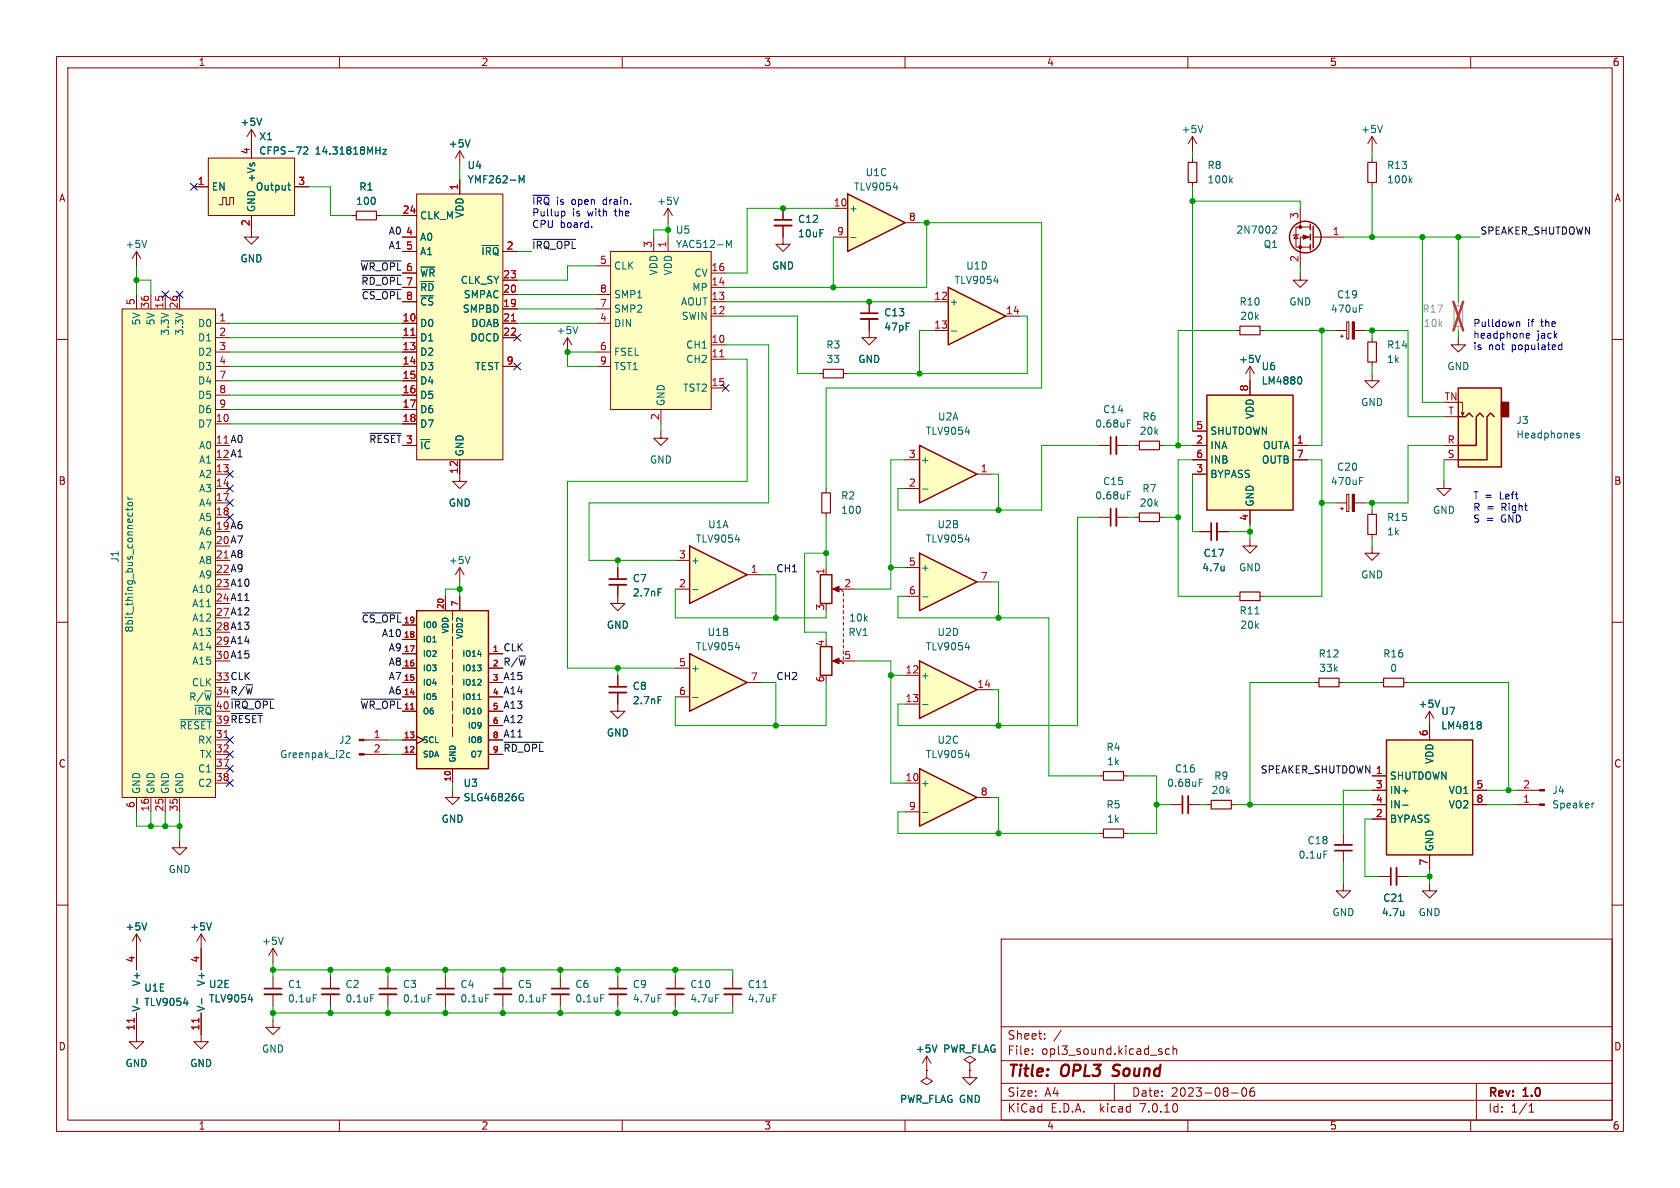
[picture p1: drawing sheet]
<svg xmlns="http://www.w3.org/2000/svg" width="297mm" height="210mm" viewBox="0 0 297 210" stroke-linecap="round" stroke-linejoin="round" font-family="sans-serif">
<g fill="none" stroke="#840000" stroke-width=".18">
<path d="M10 10h277v190h-277zM12 12h273v186h-273zM60 10v2M110 10v2M160 10v2M210 10v2M260 10v2M10 60h2M285 60h2M242.6 96.5v1.3h1.2l-1.2 1.3-1.3-1.3h1.3M10 110h2M285 110h2"/>
<path d="M10 160h2M285 160h2M177 166h108v32h-108zM60 198v2M110 198v2M160 198v2M177 194.5h108M177 191.5h108M177 187.5h108M177 181.5h108M182.5 186.3v.1M182.5 185.5v.1"/>
<path d="M184.7 183.6v.1M184.7 182.8v.1M187.6 182.1l-1.3 2M197 191.5v3M205.2 185.9l.3 .2-.3 .3M205.2 185.4l.2 .1M206.7 185.5l-.4-.1-.3 .3v.4l.2 .2h.5M207.4 185.5l.2-.1 .4 .1v.9M207.4 184.9v1.5M210 198v2M217.7 193.2h1.2M219.7 192.4l.2-.1a.81 .81 0 0 1 .6 .6 .81 .81 0 0 1-.3 .8l-.2 .1a.81 .81 0 0 1-.3-1.4z"/>
<path d="M221.7 192.3a.59 .59 0 0 0-.7 .6v.6l.1 .2 .4 .1 .2-.1 .1-.5-.1-.3h-.5l-.2 .3M260 198v2M261 191.5v6.5M270.3 196.6h.9M270.3 195.5l.4-.4v1.5"/>
</g>
<path d="M196.6 190.1l.3 .1M197 188.4l-.2 .4 .1 .2" fill="none" stroke="#840000" stroke-width=".4"/>
<path d="M162.6 97.8l10.1 5.1-10.1 5.1z" fill="#ffffc2"/>
<path d="M162.6 97.8l10.1 5.1-10.1 5.1z" fill="none" stroke="#840000" stroke-width=".25"/>
<path d="M160 100.3h2.6M160 105.4h2.6M172.7 102.9h2.6" fill="none" stroke="#840000" stroke-width=".18"/>
<path d="M170.6 95.4h.8M163.1 105.5h1" fill="none" stroke="#006464" stroke-width=".18"/>
<path d="M162.6 116.8l10.1 5.1-10.1 5.1z" fill="#ffffc2"/>
<path d="M162.6 116.8l10.1 5.1-10.1 5.1z" fill="none" stroke="#840000" stroke-width=".25"/>
<path d="M24.1 44.5l.8 1.2M24.1 44.5v2.5M24.1 44.5l-.7 1.2M160 119.4h2.6M160 124.5h2.6M172.7 121.9h2.6" fill="none" stroke="#840000" stroke-width=".18"/>
<path d="M25.9 42.5l-.4 1.3M170.6 114.5h.8M163.1 124.6h1" fill="none" stroke="#006464" stroke-width=".18"/>
<path d="M121.9 96.5l10.2 5.1-10.2 5.1z" fill="#ffffc2"/>
<g fill="none" stroke="#840000" stroke-width=".25">
<path d="M231.6 39.6v1M231.6 41.4v1M231.6 43.2v1M232.2 40v3.8M257.8 68.6h7.6v14h-7.6zM257.8 73.7h1.3l.6-.7 .6 .7M262.3 73.7l-.7-.7-.6 .7v5h-3.2M264.2 73.7l-.7-.7-.6 .7v7.6h-5.1M121.9 96.5l10.2 5.1-10.2 5.1z"/>
<circle cx="230.8" cy="41.9" r="2.79"/>
</g>
<g fill="none" stroke="#840000" stroke-width=".18">
<path d="M34.3 33h2.5M36.8 27.9h15.3v10.2h-15.3zM38.7 36.2h.7v-1.3h.6v1.3h.6v-1.3h.7v1.3M44.4 22.9v5M44.4 38.1v2.5M44.4 22.9l-.7 1.2M44.4 22.9l.8 1.2M52.1 33h2.5M62.2 38.1h.8M66.5 38.1h.8M118.1 36.8v2.6M118.1 36.8l-.8 1.3"/>
<path d="M118.1 36.8l.8 1.3M229.9 36.8v3.3M242.6 24.1v2.6M242.6 27.9v.8M242.6 32.3v.7M242.6 24.1l-.8 1.3M242.6 24.1l.7 1.3M105.4 57.2h2.5M105.4 47h2.5M105.4 54.6h2.5M105.4 52.1h2.5M107.9 44.5h17.8v27.9h-17.8z"/>
<path d="M115.6 41.9v2.6M118.1 41.9v2.6M125.7 55.9h2.6M125.7 53.3h2.6M125.7 50.8h2.6M125.7 48.3h2.6M229.1 41.5l.4 .7h-.8zM229.6 41.4l-.1 .1h-.8l-.1 .2M231.6 41.9h-1.7v5.1M231.6 40.1h-2.5v3.6h2.5M232.2 41.9h5.3M242.6 59.7v.8"/>
<path d="M257.8 59.7v1.3h1.3l-1.3 1.2-1.3-1.2h1.3M105.4 62.2h2.5M105.4 64.8h2.5M116.8 72.4v2.5M125.7 61h2.6M125.7 63.5h2.6M125.7 68.6h2.6M242.6 66v1.3h1.2l-1.2 1.3-1.3-1.3h1.3M242.6 64v.8M255.3 78.7h2.5M255.3 73.7h2.5M257.8 71.1h.8v2.3l.2-.5"/>
<path d="M258.3 72.9l.3 .5M119.4 99.1h2.5M221 95.3v1.2h1.2l-1.2 1.3-1.3-1.3h1.3M236.2 88.9h1.9M237 89.9h.5M237.2 89.7v.5M238.1 87.4h.4v3h-.4zM239.4 88.9h1.9M242.6 90.2v.7M242.6 94.5v.8M255.3 85.1v1.3h1.2l-1.2 1.2-1.3-1.2h1.3M255.3 81.3h2.5"/>
<path d="M81.3 100.3l.7 1.3M81.3 100.3v2.6M81.3 100.3l-.8 1.3M109.2 103.4v3.3h1.3l-1.3 1.3-1.3-1.3h1.3M109.2 100.3v2.1M109.2 119.4v2M119.4 104.1h2.5M132.1 101.6h2.5M218.4 105.4h.8M222.8 105.4h.7M109.2 122.4v3.3h1.3l-1.3 1.3-1.3-1.3h1.3M268 139.7h4.2"/>
<path d="M207 142.2h2M210.1 142.2h2M237.5 156.2v1.3h1.3l-1.3 1.3-1.3-1.3h1.3M243.8 154.9h2.1M246.9 154.9h2M252.7 156.2v1.3h1.3l-1.3 1.3-1.2-1.3h1.2M268 142.2h4.2M24.1 179.1v5.1h1.3l-1.3 1.2-1.2-1.2h1.2M24.1 165.1l-.7 1.3M24.1 165.1v6.4M24.1 165.1l.8 1.3M35.6 165.1l-.8 1.3"/>
<path d="M35.6 165.1v2.5M35.6 165.1l.7 1.3M78.7 172.7v2.1M78.7 175.8v2M88.9 172.7v2.1M88.9 175.8v2M99.1 172.7v2.1M99.1 175.8v2M35.6 182.9v1.3h1.2l-1.2 1.2-1.3-1.2h1.3"/>
</g>
<g fill="none" stroke="#006464" stroke-width=".18">
<path d="M46.3 20.9l-.5 1.3M50.9 32.8h.4M51 32.3v1.1l.3 .2M53.7 26.1l.5-.1 .2 .3-.8 .9h.8M67.7 26.4h.6l-.6 .8h.6M119.9 34.9l-.4 1.2M225.2 39.9l.4 .1 .1 .3-.8 .9h.8M244.4 22.2l-.4 1.2M249.3 31.8l.3 .5M249.6 31.5l-.4 .5M128.4 42.5l.5 .9 .4-.9v1.3M279.2 76.6h-.3l-.2 .1 .1 .2 .4 .2v.3h-.5"/>
<path d="M83.1 98.4l-.4 1.2M130 95.4h.8M240.4 85h.4M240.4 84.4h.6M116.3 104.1h.7M122.4 104.2h1M221.9 108.5h.7M116.3 123.1h.7M212 138.3h.4M212 137.7h.6M247.3 159.3h.7M281.8 142l-.3 .1"/>
<path d="M24.2 176.5v1M25.9 163.1l-.4 1.3M32.5 177.3h.8M37.4 163.1l-.4 1.3M85.9 175.8h.6M96 175.8h.6M106.2 175.8h.6M248.2 161v.9M248.2 161.7l-.1 .1"/>
</g>
<path d="M63 37.3h3.5v1.6h-3.5zM241.8 28.7h1.5v3.6h-1.5zM241.8 60.5h1.5v3.5h-1.5zM241.8 90.9h1.5v3.6h-1.5zM219.2 104.6h3.6v1.6h-3.6z" fill="none" stroke="#840000" stroke-width=".2"/>
<g fill="#ffffc2" stroke="#ffffc2" stroke-width=".18">
<path d="M257.8 68.6h7.6v14h-7.6z"/>
<path d="M36.8 27.9h15.3v10.2h-15.3z"/>
<path d="M107.9 44.5h17.8v27.9h-17.8z"/>
</g>
<path d="M265.4 71.1h1.3v2.6h-1.3z" fill="#840000" stroke="#840000" stroke-width=".25"/>
<path d="M257 54.1h1.6v3.6h-1.6z" fill="none" stroke="#a1a1a1" stroke-width=".2"/>
<path d="M257.8 53.3v.8M257.8 57.7v.7" fill="none" stroke="#a1a1a1" stroke-width=".18"/>
<path d="M256.9 53.3l1.8 5.1M258.7 53.3l-1.8 5.1" fill="none" stroke="#eb3a3d" stroke-width=".46"/>
<path d="M107.7 103.4h3M107.7 122.4h3M210.1 140.7v3.1M246.9 153.4v3.1M77.2 175.8h3.1M87.4 175.8h3M97.5 175.8h3.1" fill="none" stroke="#840000" stroke-width=".33"/>
<path d="M107.7 102.4h3M107.7 121.4h3M209 140.7v3.1M245.9 153.4v3.1M77.2 174.8h3.1M87.4 174.8h3M97.5 174.8h3.1" fill="none" stroke="#840000" stroke-width=".3"/>
<path d="M127.2 63.1h.8M23.7 180v.7" fill="none" stroke="#a90000" stroke-width=".18"/>
<g fill="#840000" stroke="#840000" stroke-width=".18">
<path d="M239.1 87.4h.3v3h-.3z"/>
<path d="M230.4 41.5l1 .4-1 .4z"/>
<path d="M272.2 139.6h.8v.2h-.8z"/>
<path d="M272.2 142.1h.8v.3h-.8z"/>
<circle cx="229.9" cy="43.7" r=".25"/>
<circle cx="229.9" cy="40.1" r=".25"/>
</g>
<path d="M121.9 115.6l10.2 5.1-10.2 5z" fill="#ffffc2"/>
<path d="M121.9 115.6l10.2 5.1-10.2 5zM245.1 130.8h15.2v20.3h-15.2z" fill="none" stroke="#840000" stroke-width=".25"/>
<g fill="none" stroke="#840000" stroke-width=".18">
<path d="M44.4 40.6v1.3h1.3l-1.3 1.3-1.2-1.3h1.2M81.3 83.8v1.3h1.2l-1.2 1.3-1.3-1.3h1.3M119.4 118.1h2.5M119.4 123.2h2.5M132.1 120.7h2.5M242.6 137.2h2.5M242.6 139.7h2.5M252.7 125.7v5.1M252.7 125.7l-.7 1.3M252.7 125.7l.8 1.3M260.3 139.7h2.6M213.4 142.2h.7"/>
<path d="M217.7 142.2h.7M237.5 147.3v2.1M237.5 150.4v2M242.6 142.2h2.5M242.6 144.8h2.5M252.7 151.1v2.6M260.3 142.2h2.6"/>
</g>
<path d="M130 114.5h.8M122.4 123.3h1M254.5 123.8l-.4 1.2M261.6 127.6l.3 .2-.3 .3 .2 .1 .1 .4-.3 .2M234.1 150.4h.6M248 142.3h.9" fill="none" stroke="#006464" stroke-width=".18"/>
<path d="M236 149.4h3" fill="none" stroke="#840000" stroke-width=".33"/>
<path d="M236 150.4h3" fill="none" stroke="#840000" stroke-width=".3"/>
<path d="M214.1 141.5h3.6v1.5h-3.6z" fill="none" stroke="#840000" stroke-width=".2"/>
<path d="M245.1 130.8h15.2v20.3h-15.2z" fill="#ffffc2" stroke="#ffffc2" stroke-width=".18"/>
<path d="M162.6 135.9l10.1 5.1-10.1 5.1z" fill="#ffffc2"/>
<path d="M213.4 69.9h15.2v20.3h-15.2zM73.7 108h12.7v27.9h-12.7zM162.6 135.9l10.1 5.1-10.1 5.1z" fill="none" stroke="#840000" stroke-width=".25"/>
<g fill="none" stroke="#840000" stroke-width=".18">
<path d="M218.4 58.4h.8M222.8 58.4h.7M116.8 76.2v1.3h1.3l-1.3 1.2-1.2-1.2h1.2M194.3 78.7h2M197.4 78.7h2M200.7 78.7h.7M205 78.7h.7M210.8 78.7h2.6M210.8 76.2h2.6M221 64.8l-.8 1.2M221 64.8v5.1M221 64.8l.7 1.2"/>
<path d="M228.6 78.7h2.5M194.3 91.4h2M197.4 91.4h2M200.7 91.4h.7M205 91.4h.7M210.8 83.8h2.6M210.8 81.3h2.6M212.1 94h2M215.1 94h2.1M221 90.2v2.5M228.6 81.3h2.5M71.1 115.6h2.6"/>
<path d="M71.1 118.1h2.6M71.1 113h2.6M71.1 110.5h2.6M78.7 105.4v2.6M81.3 105.4v2.6M86.4 115.6h2.5M86.4 118.1h2.5M64.4 133.4h4.2M64.4 130.8h4.2M71.1 120.7h2.6M71.1 133.4h2.6M71.1 130.8h2.6"/>
<path d="M71.1 123.2h2.6M73.7 130.2l1.2 .6-1.2 .6M80 139.7v1.3h1.3l-1.3 1.2-1.3-1.2h1.3M80 135.9v2.5M86.4 120.7h2.5M86.4 133.4h2.5M86.4 130.8h2.5M86.4 123.2h2.5M86.4 125.7h2.5M86.4 128.3h2.5M160 138.4h2.6M194.3 137.2h.8"/>
<path d="M198.6 137.2h.8M232.4 120.7h.8M236.7 120.7h.8M243.8 120.7h.8M248.2 120.7h.7M160 143.5h2.6M172.7 141h2.6M194.3 147.3h.8M198.6 147.3h.8M58.4 172.7v2.1M58.4 175.8v2M129.5 172.7v2.1"/>
<path d="M129.5 175.8v2M163.8 189.2v1.3l-1 .6 1 .7 1-.7-1-.6M163.8 189.2h.1M163.8 186.7l.8 1.3M163.8 186.7v2.5M163.8 186.7l-.7 1.3M171.4 189.2v1.3h1.3l-1.3 1.3-1.2-1.3h1.2M171.4 188l1.1-.7-1.1-.6-1 .6 1 .7v1.2M171.4 189.2h.1"/>
</g>
<g fill="none" stroke="#006464" stroke-width=".18">
<path d="M199.3 74.8h.4M199.3 74.2h.6M222.8 62.8l-.4 1.3M229.8 66.6a.79 .79 0 0 1 0 1.3M199.3 87.5h.4M199.3 86.9h.6M216.4 100.1v.8M216.4 100.8h.1M61.9 133.1h-.4l-.2 .2 .1 .6h.5M84.5 123.7h.6M170.6 133.5h.8M92 140.3h.5"/>
<path d="M92.3 141h.2v.4l-.2 .1h-.3M163.1 143.6h1M65.5 175.8h.7M134.9 174.6h.7M136.7 175.8h.6M165.6 184.7l-.4 1.3"/>
</g>
<path d="M219.2 57.7h3.6v1.5h-3.6zM201.4 78h3.6v1.5h-3.6zM201.4 90.7h3.6v1.5h-3.6zM233.2 119.9h3.5v1.5h-3.5zM244.6 119.9h3.6v1.5h-3.6zM195.1 136.4h3.5v1.5h-3.5zM195.1 146.6h3.5v1.5h-3.5z" fill="none" stroke="#840000" stroke-width=".2"/>
<path d="M197.4 77.2v3.1M197.4 89.9v3.1M215.1 92.5v3M56.9 175.8h3M128 175.8h3.1" fill="none" stroke="#840000" stroke-width=".33"/>
<path d="M196.3 77.2v3.1M196.3 89.9v3.1M214.1 92.5v3M56.9 174.8h3M128 174.8h3.1" fill="none" stroke="#840000" stroke-width=".3"/>
<g fill="#ffffc2" stroke="#ffffc2" stroke-width=".18">
<path d="M73.7 108h12.7v27.9h-12.7z"/>
<path d="M213.4 69.9h15.2v20.3h-15.2z"/>
</g>
<path d="M80 108v22.8" fill="none" stroke="#840000" stroke-width=".18" stroke-dasharray="1.7 .6"/>
<g fill="#840000" stroke="#840000" stroke-width=".18">
<path d="M63.5 133.2h.9v.3h-.9z"/>
<path d="M63.5 130.7h.9v.2h-.9z"/>
</g>
<path d="M167.6 50.8l10.2 5.1-10.2 5.1z" fill="#ffffc2"/>
<path d="M167.6 50.8l10.2 5.1-10.2 5.1z" fill="none" stroke="#840000" stroke-width=".25"/>
<path d="M100.3 59.7l-.7 1.3M100.3 59.7v2.5M100.3 59.7l.8 1.3M165.1 53.3h2.5M165.1 58.4h2.5M177.8 55.9h2.5" fill="none" stroke="#840000" stroke-width=".18"/>
<path d="M102.1 57.7l-.4 1.3M168.2 58.5h.9M175.7 49.7h.8" fill="none" stroke="#006464" stroke-width=".18"/>
<path d="M162.6 78.7l10.1 5.1-10.1 5.1z" fill="#ffffc2"/>
<path d="M162.6 78.7l10.1 5.1-10.1 5.1z" fill="none" stroke="#840000" stroke-width=".25"/>
<path d="M138.4 36.8v2.1M138.4 39.9v2M160 86.4h2.6M160 81.3h2.6M172.7 83.8h2.6" fill="none" stroke="#840000" stroke-width=".18"/>
<path d="M170.6 76.4h.8M163.1 86.5h1" fill="none" stroke="#006464" stroke-width=".18"/>
<path d="M136.9 39.9h3.1" fill="none" stroke="#840000" stroke-width=".33"/>
<path d="M136.9 38.9h3.1" fill="none" stroke="#840000" stroke-width=".3"/>
<path d="M149.9 34.3l10.1 5.1-10.1 5.1z" fill="#ffffc2"/>
<path d="M149.9 34.3l10.1 5.1-10.1 5.1zM145 101.6h2.1v5.1h-2.1zM145 114.3h2.1v5.1h-2.1z" fill="none" stroke="#840000" stroke-width=".25"/>
<g fill="none" stroke="#840000" stroke-width=".18">
<path d="M34.3 33h2.5M44.4 25.4v2.5M44.4 38.1v2.5M52.1 33h2.5M62.2 38.1h.8M66.5 38.1h.8M71.1 38.1h2.6M73.7 34.3h15.2v47h-15.2zM81.3 26.7l.7 1.2M81.3 26.7v2.5M81.3 31.8v2.5M81.3 26.7l-.8 1.2"/>
<path d="M138.4 39.9v3.3h1.3l-1.3 1.3-1.2-1.3h1.2M138.4 36.8v2.1M147.3 36.8h2.6M160 39.4h2.6M210.8 24.1v2.6M210.8 27.9v.8M210.8 32.3v.7M210.8 24.1l-.7 1.3M210.8 24.1l.8 1.3M21.6 54.6h16.5v86.4h-16.5zM24.1 52.1v2.5M26.7 52.1v2.5"/>
<path d="M29.2 52.1v2.5M31.7 52.1v2.5M38.1 57.2h2.5M38.1 59.7h2.5M71.1 41.9h2.6M71.1 57.2h2.6M71.1 59.7h2.6M71.1 44.5h2.6M71.1 50.8h2.6M71.1 53.3h2.6M88.9 57.2h2.5M88.9 59.7h2.5"/>
<path d="M88.9 54.6h2.5M88.9 44.5h2.5M88.9 52.1h2.5M88.9 49.5h2.5M147.3 41.9h2.6M153.7 56.4v3.3h1.2l-1.2 1.3-1.3-1.3h1.3M153.7 53.3v2.1M229.9 48.3v1.2h1.2l-1.2 1.3-1.3-1.3h1.3M236.2 58.4h1.9M237 59.4h.5M237.2 59.2v.5M238.1 56.9h.4v3h-.4z"/>
<path d="M239.4 58.4h1.9M38.1 74.9h2.5M38.1 62.2h2.5M38.1 64.8h2.5M38.1 67.3h2.5M38.1 69.9h2.5M38.1 72.4h2.5M71.1 74.9h2.6M71.1 62.2h2.6M71.1 64.8h2.6M71.1 67.3h2.6M71.1 69.9h2.6"/>
<path d="M71.1 72.4h2.6M88.9 64.8h2.5M144.8 66h.7M149.1 66h.8M210.8 78.7h2.6M210.8 76.2h2.6M221 67.3v2.6M228.6 78.7h2.5M38.1 83.8h2.5M38.1 86.4h2.5M38.1 88.9h2.5M38.1 91.4h2.5"/>
<path d="M81.3 81.3v2.5M146 86.4v.7M146 90.7v.7M210.8 83.8h2.6M210.8 81.3h2.6M212.1 94h2M215.1 94h2.1M221 90.2v2.5M228.6 81.3h2.5M71.1 115.6h2.6M71.1 118.1h2.6M71.1 113h2.6"/>
<path d="M71.1 110.5h2.6M78.7 105.4v2.6M81.3 105.4v2.6M86.4 115.6h2.5M86.4 118.1h2.5M109.2 100.3v2.1M109.2 103.4v2M109.2 119.4v2M146 100.3v1.3M147.6 104.1h3.5M147.6 116.8h3.5M148.6 116.8l.5 .5v-.2"/>
<path d="M148.6 104.1l.5 .5M149.1 104.9v.5M149.1 105.9v.5M149.1 106.9v.5M149.1 108v.5M149.1 109v.5M149.1 110v.5M149.1 111v.5M149.1 112v.5M149.1 113v.5M149.1 114v.6M38.1 130.8h2.5"/>
<path d="M38.1 133.4h2.5M38.1 135.9h2.5M38.1 138.4h2.5M71.1 130.8h2.6M71.1 133.4h2.6M71.1 123.2h2.6M71.1 120.7h2.6M73.7 130.2l1.2 .6-1.2 .6M80 135.9v2.5M86.4 130.8h2.5M86.4 133.4h2.5M86.4 123.2h2.5"/>
<path d="M86.4 120.7h2.5M86.4 125.7h2.5M86.4 128.3h2.5M109.2 122.4v2.1M242.6 137.2h2.5M242.6 139.7h2.5M252.7 128.3v2.5M260.3 139.7h2.6M24.1 141v2.5M26.7 141v2.5M29.2 141v2.5M31.7 148.6v1.3h-1.2l1.2 1.2 1.3-1.2h-1.3"/>
<path d="M31.7 141v2.5M242.6 144.8h2.5M242.6 142.2h2.5M243.8 154.9h2.1M246.9 154.9h2M252.7 151.1v2.6M260.3 142.2h2.6M24.1 167.6v3.9M24.1 179.1v3.8M35.6 167.6v3.9M35.6 179.1v3.8M48.3 167.6l-.8 1.3"/>
<path d="M48.3 167.6v2.6M48.3 172.7v2.1M48.3 175.8v2M48.3 167.6l.7 1.3M68.6 172.7v2.1M68.6 175.8v2M109.2 172.7v2.1M109.2 175.8v2M119.4 172.7v2.1M119.4 175.8v2M48.3 180.3v1.3h1.2l-1.2 1.3-1.3-1.3h1.3M163.8 189.2h.1"/>
<path d="M171.4 189.2h.1"/>
</g>
<g fill="none" stroke="#006464" stroke-width=".18">
<path d="M46.3 20.9l-.5 1.3M50.9 32.8h.4M51 32.3v1.1l.3 .2M53.7 26.1l.5-.1 .2 .3-.8 .9h.8M67.7 26.4h.6l-.6 .8h.6M83.1 24.7l-.4 1.3M91.8 31.1l.4 .9 .4-.9v1.2M157.9 33.2h.8M212.6 22.2l-.4 1.2M217.5 31.8l.4 .5M217.9 31.5l-.5 .5M74.4 47.2h2.5"/>
<path d="M85.2 43.4h3M150.4 42h1M240.4 54.5h.4M240.4 53.9h.6M222.8 62.8l-.4 1.3M229.8 66.6a.79 .79 0 0 1 0 1.3M22.6 87.9l.2 .3M22.6 89.8v.5M22.6 88.2h.8M22.7 88.9l.5-.1 .2 .1v.3l-.2 .2h-.4l-.2-.2zM22.7 90.6v.5M23.4 90.6v.5"/>
<path d="M23.4 89.8l-.1 .3h-1.1M116.3 104.1h.7M216.4 100.1v.8M216.4 100.8h.1M31.9 127.2h5.5M34.4 124.7h3M84.5 123.7h.6M116.3 123.1h.7M254.5 123.8l-.4 1.2M261.6 127.6l.3 .2-.3 .3 .2 .1 .1 .4-.3 .2M92 140.3h.5M92.3 141h.2v.4l-.2 .1h-.3"/>
<path d="M247.3 159.3h.7M248 142.3h.9M24.2 176.5v1M25.9 163.1l-.4 1.3M32.5 177.3h.8M35.7 176.5v1M37.4 163.1l-.4 1.3M43.9 176.7h.8M50.1 165.7l-.4 1.2M55.4 175.8h.6M75.7 175.8h.6M116.3 175.8h.7"/>
<path d="M126.5 175.8h.6M248.2 161v.9M248.2 161.7l-.1 .1M165.6 184.7l-.4 1.3"/>
</g>
<path d="M210.1 28.7h1.5v3.6h-1.5zM145.5 65.3h3.6v1.5h-3.6zM145.3 87.1h1.5v3.6h-1.5z" fill="none" stroke="#840000" stroke-width=".2"/>
<g fill="#ffffc2" stroke="#ffffc2" stroke-width=".18">
<path d="M21.6 54.6h16.5v86.4h-16.5z"/>
<path d="M73.7 34.3h15.2v47h-15.2z"/>
</g>
<path d="M72.6 59.3h.8M90.4 56.7h.7M39.6 130.4h.7M23.7 180v.7M35.1 180v.7" fill="none" stroke="#a90000" stroke-width=".18"/>
<path d="M152.1 56.4h3.1M46.7 175.8h3.1M67.1 175.8h3M107.7 175.8h3M117.9 175.8h3" fill="none" stroke="#840000" stroke-width=".33"/>
<path d="M152.1 55.4h3.1M46.7 174.8h3.1M67.1 174.8h3M107.7 174.8h3M117.9 174.8h3" fill="none" stroke="#840000" stroke-width=".3"/>
<g fill="#840000" stroke="#840000" stroke-width=".18">
<path d="M147.2 104.1l1.1-.5v1z"/>
<path d="M147.2 116.8l1.1-.5v1z"/>
<path d="M239.1 56.9h.3v3h-.3z"/>
</g>
<path d="M63.8 46.1h7.1M64 48.7h6.9M64.1 51.2h6.8M94.2 42.3h7.6M65.4 76.6h5.5M64.1 108.4h6.8M40.9 123.6h7.5M40.9 126.1h5.5M63.8 123.6h7.1M89.1 131.2h6.9" fill="none" stroke="#0f0f0f" stroke-width=".18"/>
<path d="M94.2 34.5h3M99.4 37.3h.2l.3 .3-.1 .5-.4 .1M104.6 40.1v.1M268.1 56.9v.8M268.1 57l.2-.1h.3l.1 .8M269.8 59.3l.6-.1v-.2l-.4-.1-.2 .2 .1 .6h.5M275.6 61.8h.5M275.6 61h.5M276.1 60.5v1.3" fill="none" stroke="#0000c2" stroke-width=".18"/>
<g fill="none" stroke="#009600" stroke-width=".18">
<path d="M54.6 33h3.8v5.1h3.8M67.3 38.1h3.8M81.3 29.2v2.6M118.1 39.4v2.5M147.3 36.8h-15.2v11.5h-3.8M162.6 39.4h21.5v29.2h-38.1v17.8M163.8 39.4v11.4h-35.5M210.8 35.6h19.1v1.2M210.8 26.7v1.2M210.8 33v43.2M242.6 26.7v1.2M242.6 33v8.9"/>
<path d="M24.1 49.5h2.6v2.6M24.1 47v5.1M40.6 57.2h30.5M40.6 59.7h30.5M91.4 44.5h2.6M91.4 54.6h14M91.4 52.1h14M91.4 57.2h14M105.4 47h-5.1v2.5h-8.9M118.1 40.6h-2.5v1.3M128.3 53.3h36.8M128.3 55.9h12.7v10.1h3.8"/>
<path d="M147.3 41.9v8.9M165.1 58.4h-2.5v7.6M180.3 55.9h1.3v10.1h-31.7M218.4 58.4h-10.1v20.3M223.5 58.4h12.7M229.9 47v1.3M233.7 58.4v20.3h-2.6M237.5 41.9h24.1M241.3 58.4h7.6v15.3h6.4M242.6 58.4v1.3M251.5 41.9v29.2h3.8M257.8 41.9v11.4"/>
<path d="M257.8 58.4v1.3M40.6 67.3h30.5M40.6 64.8h30.5M40.6 62.2h30.5M40.6 74.9h30.5M40.6 72.4h30.5M40.6 69.9h30.5M105.4 62.2h-5.1v2.6h5.1M116.8 74.9v1.3M128.3 63.5h3.8v21.6h-31.8v33h19.1M128.3 61h7.6v27.9h-31.8v10.2h15.3M194.3 78.7h-10.2v11.5h-25.4v-3.8h1.3"/>
<path d="M199.4 78.7h1.3M205.7 78.7h5.1M242.6 64.8v1.2M255.3 78.7h-6.4v10.2h-7.6M109.2 99.1v1.2M146 91.4v8.9M146 97.8h-3.8v14h3.8v1.2M160 81.3h-2.5v22.8h-6.4M175.3 83.8h1.2v6.4M194.3 91.4h-3.8v36.9h-31.8v-3.8h1.3M199.4 91.4h1.3M205.7 91.4h2.6"/>
<path d="M210.8 83.8v10.2h1.3M210.8 81.3h-2.5v24.1h10.1M217.2 94h3.8M221 92.7v2.6M231.1 81.3h2.6v24.1h-10.2M233.7 88.9h2.5M242.6 88.9v1.3M242.6 95.3v1.2M255.3 81.3v3.8M81.3 104.1h-2.6v1.3M81.3 102.9v2.5M109.2 118.1v1.3"/>
<path d="M119.4 104.1v5.1h26.6v-1.2M134.6 101.6h2.6v7.6M151.1 116.8h6.4v21.6h2.5M157.5 100.3h2.5M157.5 119.4h2.5M160 105.4h-1.3v3.8h26.7v28h8.9M175.3 102.9h1.2v6.3M68.6 130.8h2.5M68.6 133.4h2.5M80 138.4v1.3M134.6 120.7h2.6v7.6M146 120.7v7.6h-26.6v-5.1"/>
<path d="M175.3 121.9h1.2v6.4M199.4 137.2h5.1v10.1h-5.1M232.4 120.7h-11.4v21.5M237.5 120.7h6.3M242.6 139.7h-5.1v7.6M248.9 120.7h17.8v19M262.9 139.7h5.1M24.1 143.5v2.6h7.6M26.7 143.5v2.6M29.2 143.5v2.6M31.7 143.5v5.1M160 143.5h-1.3v3.8h35.6"/>
<path d="M175.3 141h1.2v6.3M204.5 142.2h2.5M212.1 142.2h1.3M218.4 142.2h24.2M237.5 152.4v3.8M242.6 144.8h-1.3v10.1h2.5M248.9 154.9h3.8M252.7 153.7v2.5M262.9 142.2h5.1M48.3 171.5h81.2v1.2M48.3 170.2v2.5M48.3 177.8v2.5"/>
<path d="M58.4 171.5v1.2M58.4 177.8v1.3M68.6 171.5v1.2M68.6 177.8v1.3M78.7 171.5v1.2M78.7 177.8v1.3M88.9 171.5v1.2M88.9 177.8v1.3M99.1 171.5v1.2M99.1 177.8v1.3M109.2 171.5v1.2M109.2 177.8v1.3"/>
<path d="M119.4 171.5v1.2M119.4 177.8v1.3M129.5 177.8v1.3h-81.2"/>
</g>
<g fill="none" stroke="#000084" stroke-width=".18">
<path d="M33.7 32.4l1.2 1.2M34.9 32.4l-1.2 1.2M28.6 51.5l1.2 1.2M29.8 51.5l-1.2 1.2M31.1 51.5l1.3 1.2M32.4 51.5l-1.3 1.2M90.8 59.1l1.2 1.2M92 59.1l-1.2 1.2M90.8 64.2l1.2 1.2M92 64.2l-1.2 1.2M127.7 68l1.2 1.2M128.9 68l-1.2 1.2"/>
<path d="M40 85.8l1.2 1.2M40 88.3l1.2 1.2M40 90.8l1.2 1.2M40 83.2l1.2 1.2M41.2 85.8l-1.2 1.2M41.2 88.3l-1.2 1.2M41.2 90.8l-1.2 1.2M41.2 83.2l-1.2 1.2M40 135.3l1.2 1.2M40 137.8l1.2 1.2M40 130.2l1.2 1.2M40 132.7l1.2 1.3"/>
<path d="M41.2 135.3l-1.2 1.2M41.2 137.8l-1.2 1.2M41.2 130.2l-1.2 1.2M41.2 132.7l-1.2 1.3"/>
</g>
<g fill="#009600" stroke="#009600" stroke-width=".18">
<circle cx="157.5" cy="100.3" r=".46"/>
<circle cx="147.3" cy="50.8" r=".46"/>
<circle cx="153.7" cy="53.3" r=".46"/>
<circle cx="138.4" cy="36.8" r=".46"/>
<circle cx="176.5" cy="90.2" r=".46"/>
<circle cx="163.8" cy="39.4" r=".46"/>
<circle cx="162.6" cy="66" r=".46"/>
<circle cx="242.6" cy="58.4" r=".46"/>
<circle cx="210.8" cy="35.6" r=".46"/>
<circle cx="208.3" cy="78.7" r=".46"/>
<circle cx="242.6" cy="41.9" r=".46"/>
<circle cx="251.5" cy="41.9" r=".46"/>
<circle cx="257.8" cy="41.9" r=".46"/>
<circle cx="176.5" cy="128.3" r=".46"/>
<circle cx="176.5" cy="109.2" r=".46"/>
<circle cx="176.5" cy="147.3" r=".46"/>
<circle cx="204.5" cy="142.2" r=".46"/>
<circle cx="252.7" cy="154.9" r=".46"/>
<circle cx="221" cy="142.2" r=".46"/>
<circle cx="266.7" cy="139.7" r=".46"/>
<circle cx="233.7" cy="58.4" r=".46"/>
<circle cx="208.3" cy="91.4" r=".46"/>
<circle cx="233.7" cy="88.9" r=".46"/>
<circle cx="221" cy="94" r=".46"/>
<circle cx="242.6" cy="88.9" r=".46"/>
<circle cx="137.2" cy="128.3" r=".46"/>
<circle cx="157.5" cy="119.4" r=".46"/>
<circle cx="137.2" cy="109.2" r=".46"/>
<circle cx="29.2" cy="146.1" r=".46"/>
<circle cx="31.7" cy="146.1" r=".46"/>
<circle cx="26.7" cy="146.1" r=".46"/>
<circle cx="68.6" cy="171.5" r=".46"/>
<circle cx="68.6" cy="179.1" r=".46"/>
<circle cx="58.4" cy="179.1" r=".46"/>
<circle cx="88.9" cy="171.5" r=".46"/>
<circle cx="88.9" cy="179.1" r=".46"/>
<circle cx="48.3" cy="171.5" r=".46"/>
<circle cx="48.3" cy="179.1" r=".46"/>
<circle cx="78.7" cy="171.5" r=".46"/>
<circle cx="78.7" cy="179.1" r=".46"/>
<circle cx="58.4" cy="171.5" r=".46"/>
<circle cx="118.1" cy="40.6" r=".46"/>
<circle cx="146" cy="97.8" r=".46"/>
<circle cx="109.2" cy="99.1" r=".46"/>
<circle cx="109.2" cy="118.1" r=".46"/>
<circle cx="99.1" cy="179.1" r=".46"/>
<circle cx="81.3" cy="104.1" r=".46"/>
<circle cx="24.1" cy="49.5" r=".46"/>
<circle cx="109.2" cy="179.1" r=".46"/>
<circle cx="99.1" cy="171.5" r=".46"/>
<circle cx="109.2" cy="171.5" r=".46"/>
<circle cx="119.4" cy="171.5" r=".46"/>
<circle cx="119.4" cy="179.1" r=".46"/>
<circle cx="100.3" cy="62.2" r=".46"/>
</g>
<g font-size="2.8" fill="#840000">
<text x="178" y="190.9">Title:</text>
<text x="187.7" y="190.9">OPL3</text>
<text x="197.6" y="190.9">Sound</text>
</g>
<g font-size="2.1" fill="#840000">
<text x="178" y="184">Sheet:</text>
<text x="178" y="186.7">File:</text>
<text x="184.1" y="186.7">opl3_sound.kicad_sch</text>
<text x="178" y="196.9">KiCad</text>
<text x="178" y="194.1">Size:</text>
<text x="184.7" y="194.1">A4</text>
<text x="185.7" y="196.9">E.D.A.</text>
<text x="194.6" y="196.9">kicad</text>
<text x="200" y="194.1">Date:</text>
<text x="201.8" y="196.9">7.0.10</text>
<text x="207" y="194.1">2023-08-06</text>
<text x="263" y="194.3">Rev:</text>
<text x="263" y="196.9">Id:</text>
<text x="267.1" y="196.9">1/1</text>
<text x="269.4" y="194.3">1.0</text>
</g>
<g font-size="1.8" fill="#840000">
<text x="35" y="11.9">1</text>
<text x="85" y="11.9">2</text>
<text x="135" y="11.9">3</text>
<text x="185" y="11.9">4</text>
<text x="235" y="11.9">5</text>
<text x="285" y="11.9">6</text>
<text x="10.3" y="35.9">A</text>
<text x="285.3" y="35.9">A</text>
<text x="63.6" y="47.9">~{WR_OPL}</text>
<text x="65.2" y="78.4">~{RESET}</text>
<text x="10.3" y="85.9">B</text>
<text x="285.3" y="85.9">B</text>
<text x="10.3" y="135.9">C</text>
<text x="285.3" y="135.9">C</text>
<text x="10.3" y="185.9">D</text>
<text x="285.3" y="185.9">D</text>
<text x="35" y="199.9">1</text>
<text x="85" y="199.9">2</text>
<text x="135" y="199.9">3</text>
<text x="185" y="199.9">4</text>
<text x="235" y="199.9">5</text>
<text x="285" y="199.9">6</text>
</g>
<g font-size="1.8" fill="#006464">
<text x="42.4" y="22.5">+5V</text>
<text x="208.8" y="23.7">+5V</text>
<text x="240.5" y="23.7">+5V</text>
<text x="45.7" y="25">X1</text>
<text x="45.7" y="27.5">CFPS-72</text>
<text x="55.7" y="27.5">14.31818MHz</text>
<text x="79.2" y="26.3">+5V</text>
<text x="37.3" y="33.9">EN</text>
<text x="45.1" y="33.9">Output</text>
<text x="45.3" y="32.3" transform="rotate(-90 45.3 32.3)">+Vs</text>
<text x="63.4" y="33.9">R1</text>
<text x="82.6" y="32.6">YMF262-M</text>
<text x="82.6" y="30.1">U4</text>
<text x="150.9" y="33.9">TLV9054</text>
<text x="152.9" y="31.3">U1C</text>
<text x="213.4" y="30.1">R8</text>
<text x="213.4" y="32.6">100k</text>
<text x="245.1" y="30.1">R13</text>
<text x="245.1" y="32.6">100k</text>
<text x="45.3" y="37.6" transform="rotate(-90 45.3 37.6)">GND</text>
<text x="62.9" y="36.4">100</text>
<text x="74.2" y="39">CLK_M</text>
<text x="82.1" y="38.6" transform="rotate(-90 82.1 38.6)">VDD</text>
<text x="116.1" y="36.4">+5V</text>
<text x="119.4" y="41.5">U5</text>
<text x="141" y="39.6">C12</text>
<text x="150" y="37.7">+</text>
<text x="218.5" y="41.5">2N7002</text>
<text x="22.1" y="44">+5V</text>
<text x="42.4" y="46.6">GND</text>
<text x="74.2" y="42.8">A0</text>
<text x="74.2" y="45.3">A1</text>
<text x="85" y="45.3">~{IRQ}</text>
<text x="108.5" y="47.9">CLK</text>
<text x="119.4" y="44">YAC512-M</text>
<text x="136.4" y="47.9">GND</text>
<text x="141" y="42.1">10uF</text>
<text x="170.7" y="47.9">U1D</text>
<text x="223.3" y="44">Q1</text>
<text x="74.2" y="49.1">~{WR}</text>
<text x="74.2" y="51.7">~{RD}</text>
<text x="81.4" y="50.4">CLK_SY</text>
<text x="81.9" y="52.9">SMPAC</text>
<text x="108.5" y="52.9">SMP1</text>
<text x="116.4" y="48.8" transform="rotate(-90 116.4 48.8)">VDD</text>
<text x="119" y="48.8" transform="rotate(-90 119 48.8)">VDD</text>
<text x="122.3" y="51.7">MP</text>
<text x="122.7" y="49.1">CV</text>
<text x="168.7" y="50.4">TLV9054</text>
<text x="236.3" y="52.9">C19</text>
<text x="25" y="57.6" transform="rotate(-90 25 57.6)">5V</text>
<text x="27.5" y="57.6" transform="rotate(-90 27.5 57.6)">5V</text>
<text x="30.1" y="59.4" transform="rotate(-90 30.1 59.4)">3.3V</text>
<text x="32.6" y="59.4" transform="rotate(-90 32.6 59.4)">3.3V</text>
<text x="34.9" y="58">D0</text>
<text x="74.2" y="58">D0</text>
<text x="74.2" y="54.2">~{CS}</text>
<text x="81.7" y="55.5">SMPBD</text>
<text x="83.2" y="58">DOAB</text>
<text x="98.3" y="59.3">+5V</text>
<text x="108.5" y="58">DIN</text>
<text x="108.5" y="55.5">SMP2</text>
<text x="120.3" y="54.2">AOUT</text>
<text x="120.4" y="56.7">SWIN</text>
<text x="156.2" y="56.1">C13</text>
<text x="156.2" y="58.7">47pF</text>
<text x="167.8" y="54.2">+</text>
<text x="219" y="54.2">R10</text>
<text x="219.2" y="56.7">20k</text>
<text x="227.8" y="54.2">GND</text>
<text x="235.2" y="55.5">470uF</text>
<text x="34.9" y="60.6">D1</text>
<text x="34.9" y="63.1">D2</text>
<text x="34.9" y="65.6">D3</text>
<text x="74.2" y="60.6">D1</text>
<text x="74.2" y="63.1">D2</text>
<text x="74.2" y="65.6">D3</text>
<text x="83" y="60.6">DOCD</text>
<text x="83.9" y="65.6">TEST</text>
<text x="108.5" y="63.1">FSEL</text>
<text x="108.5" y="65.6">TST1</text>
<text x="121.2" y="61.8">CH1</text>
<text x="121.2" y="64.4">CH2</text>
<text x="146" y="61.8">R3</text>
<text x="146" y="64.4">33</text>
<text x="151.6" y="64.4">GND</text>
<text x="218.9" y="64.4">+5V</text>
<text x="222.9" y="65.6">U6</text>
<text x="245.1" y="61.8">R14</text>
<text x="245.1" y="64.4">1k</text>
<text x="255.8" y="65.6">GND</text>
<text x="34.9" y="68.2">D4</text>
<text x="34.9" y="70.7">D5</text>
<text x="74.2" y="68.2">D4</text>
<text x="74.2" y="70.7">D5</text>
<text x="117.7" y="71.9" transform="rotate(-90 117.7 71.9)">GND</text>
<text x="120.7" y="69.4">TST2</text>
<text x="222.9" y="68.2">LM4880</text>
<text x="240.5" y="72">GND</text>
<text x="34.9" y="75.8">D7</text>
<text x="34.9" y="73.3">D6</text>
<text x="74.2" y="73.3">D6</text>
<text x="74.2" y="75.8">D7</text>
<text x="163.6" y="77.1">TLV9054</text>
<text x="165.7" y="74.5">U2A</text>
<text x="193.5" y="75.8">0.68uF</text>
<text x="194.9" y="73.3">C14</text>
<text x="201.4" y="77.1">20k</text>
<text x="201.9" y="74.5">R6</text>
<text x="213.9" y="77.1">SHUTDOWN</text>
<text x="221.8" y="74.2" transform="rotate(-90 221.8 74.2)">VDD</text>
<text x="268" y="75.2">J3</text>
<text x="268" y="77.7">Headphones</text>
<text x="35.1" y="79.6">A0</text>
<text x="35.1" y="82.1">A1</text>
<text x="74.2" y="79.6">~{IC}</text>
<text x="82.1" y="80.8" transform="rotate(-90 82.1 80.8)">GND</text>
<text x="114.8" y="82.1">GND</text>
<text x="162.7" y="82.1">+</text>
<text x="213.9" y="79.6">INA</text>
<text x="213.9" y="82.1">INB</text>
<text x="223" y="82.1">OUTB</text>
<text x="223.2" y="79.6">OUTA</text>
<text x="236.3" y="83.4">C20</text>
<text x="35.1" y="84.7">A2</text>
<text x="35.1" y="87.2">A3</text>
<text x="35.1" y="89.8">A4</text>
<text x="79.2" y="89.8">GND</text>
<text x="148.6" y="88.5">R2</text>
<text x="193.5" y="88.5">0.68uF</text>
<text x="194.9" y="86">C15</text>
<text x="201.4" y="89.8">20k</text>
<text x="201.9" y="87.2">R7</text>
<text x="213.9" y="84.7">BYPASS</text>
<text x="221.8" y="89.7" transform="rotate(-90 221.8 89.7)">GND</text>
<text x="235.2" y="86">470uF</text>
<text x="35.1" y="94.8">A6</text>
<text x="35.1" y="92.3">A5</text>
<text x="125.1" y="93.6">U1A</text>
<text x="148.6" y="91">100</text>
<text x="165.6" y="93.6">U2B</text>
<text x="245.1" y="92.3">R15</text>
<text x="245.1" y="94.8">1k</text>
<text x="253.2" y="91">GND</text>
<text x="21.2" y="99.5" transform="rotate(-90 21.2 99.5)">J1</text>
<text x="35.1" y="97.4">A7</text>
<text x="35.1" y="99.9">A8</text>
<text x="79.2" y="99.9">+5V</text>
<text x="122" y="99.9">+</text>
<text x="122.9" y="96.1">TLV9054</text>
<text x="162.7" y="101.2">+</text>
<text x="163.6" y="96.1">TLV9054</text>
<text x="212.4" y="101.2">4.7u</text>
<text x="212.7" y="98.7">C17</text>
<text x="218.9" y="101.2">GND</text>
<text x="33.9" y="105">A10</text>
<text x="33.9" y="107.5">A11</text>
<text x="35.1" y="102.5">A9</text>
<text x="111.8" y="103.1">C7</text>
<text x="111.8" y="105.6">2.7nF</text>
<text x="240.5" y="102.5">GND</text>
<text x="23.7" y="111.9" transform="rotate(-90 23.7 111.9)">8bit_thing_bus_connector</text>
<text x="33.9" y="110.1">A12</text>
<text x="33.9" y="112.6">A13</text>
<text x="107.2" y="111.4">GND</text>
<text x="125" y="112.6">U1B</text>
<text x="149.9" y="112.6">RV1</text>
<text x="150" y="110.1">10k</text>
<text x="165.6" y="112.6">U2D</text>
<text x="219" y="108.8">R11</text>
<text x="219.2" y="111.4">20k</text>
<text x="33.9" y="117.7">A15</text>
<text x="33.9" y="115.2">A14</text>
<text x="122" y="119">+</text>
<text x="122.9" y="115.2">TLV9054</text>
<text x="163.6" y="115.2">TLV9054</text>
<text x="233" y="116.4">R12</text>
<text x="233.1" y="119">33k</text>
<text x="244.4" y="116.4">R16</text>
<text x="245.7" y="119">0</text>
<text x="33.8" y="121.5">CLK</text>
<text x="111.8" y="122.2">C8</text>
<text x="111.8" y="124.7">2.7nF</text>
<text x="162.7" y="120.2">+</text>
<text x="250.7" y="125.3">+5V</text>
<text x="34.9" y="131.7">RX</text>
<text x="59.8" y="131.7">J2</text>
<text x="107.2" y="130.4">GND</text>
<text x="165.6" y="131.7">U2C</text>
<text x="254.7" y="126.6">U7</text>
<text x="254.7" y="129.1">LM4818</text>
<text x="34.9" y="136.8">C1</text>
<text x="35.2" y="134.2">TX</text>
<text x="49.4" y="134.2">Greenpak_i2c</text>
<text x="163.6" y="134.2">TLV9054</text>
<text x="195.5" y="132.9">R4</text>
<text x="195.6" y="135.5">1k</text>
<text x="207.6" y="136.8">C16</text>
<text x="253.6" y="135.1" transform="rotate(-90 253.6 135.1)">VDD</text>
<text x="25" y="140.5" transform="rotate(-90 25 140.5)">GND</text>
<text x="27.5" y="140.5" transform="rotate(-90 27.5 140.5)">GND</text>
<text x="30.1" y="140.5" transform="rotate(-90 30.1 140.5)">GND</text>
<text x="32.6" y="140.5" transform="rotate(-90 32.6 140.5)">GND</text>
<text x="34.9" y="139.3">C2</text>
<text x="81.8" y="139.3">U3</text>
<text x="81.8" y="141.8">SLG46826G</text>
<text x="162.7" y="139.3">+</text>
<text x="195.5" y="143.1">R5</text>
<text x="206.2" y="139.3">0.68uF</text>
<text x="214.1" y="140.6">20k</text>
<text x="214.6" y="138">R9</text>
<text x="245.6" y="138">SHUTDOWN</text>
<text x="245.6" y="140.6">IN+</text>
<text x="245.6" y="143.1">IN-</text>
<text x="256" y="140.6">VO1</text>
<text x="256" y="143.1">VO2</text>
<text x="274.3" y="140.6">J4</text>
<text x="274.3" y="143.1">Speaker</text>
<text x="78" y="145.6">GND</text>
<text x="195.6" y="145.6">1k</text>
<text x="231" y="149.4">C18</text>
<text x="245.6" y="145.6">BYPASS</text>
<text x="29.7" y="154.5">GND</text>
<text x="229.5" y="152">0.1uF</text>
<text x="253.6" y="150.6" transform="rotate(-90 253.6 150.6)">GND</text>
<text x="244.4" y="159.6">C21</text>
<text x="22.1" y="164.7">+5V</text>
<text x="33.5" y="164.7">+5V</text>
<text x="46.2" y="167.2">+5V</text>
<text x="235.5" y="162.2">GND</text>
<text x="244.2" y="162.2">4.7u</text>
<text x="250.7" y="162.2">GND</text>
<text x="25" y="178.9" transform="rotate(-90 25 178.9)">V-</text>
<text x="25" y="174.4" transform="rotate(-90 25 174.4)">V+</text>
<text x="25.4" y="178">TLV9054</text>
<text x="25.4" y="175.5">U1E</text>
<text x="36.4" y="178.9" transform="rotate(-90 36.4 178.9)">V-</text>
<text x="36.4" y="174.4" transform="rotate(-90 36.4 174.4)">V+</text>
<text x="36.8" y="177.4">TLV9054</text>
<text x="36.8" y="174.9">U2E</text>
<text x="50.8" y="174.9">C1</text>
<text x="50.8" y="177.4">0.1uF</text>
<text x="61" y="174.9">C2</text>
<text x="61" y="177.4">0.1uF</text>
<text x="71.1" y="174.9">C3</text>
<text x="71.1" y="177.4">0.1uF</text>
<text x="81.3" y="174.9">C4</text>
<text x="81.3" y="177.4">0.1uF</text>
<text x="91.4" y="174.9">C5</text>
<text x="91.4" y="177.4">0.1uF</text>
<text x="101.6" y="174.9">C6</text>
<text x="101.6" y="177.4">0.1uF</text>
<text x="111.8" y="174.9">C9</text>
<text x="111.8" y="177.4">4.7uF</text>
<text x="121.9" y="174.9">C10</text>
<text x="121.9" y="177.4">4.7uF</text>
<text x="132.1" y="174.9">C11</text>
<text x="132.1" y="177.4">4.7uF</text>
<text x="22.1" y="188.8">GND</text>
<text x="33.5" y="188.8">GND</text>
<text x="46.2" y="186.3">GND</text>
<text x="161.8" y="186.3">+5V</text>
<text x="166.6" y="186.3">PWR_FLAG</text>
<text x="159" y="195.2">PWR_FLAG GND</text>
</g>
<g font-size="1.8" fill="#a90000">
<text x="44.2" y="27.4" transform="rotate(-90 44.2 27.4)">4</text>
<text x="34.9" y="32.8">1</text>
<text x="52.6" y="32.8">3</text>
<text x="81" y="33.7" transform="rotate(-90 81 33.7)">1</text>
<text x="44.2" y="40.1" transform="rotate(-90 44.2 40.1)">2</text>
<text x="71.1" y="37.8">24</text>
<text x="71.7" y="41.7">4</text>
<text x="147.3" y="36.6">10</text>
<text x="147.9" y="41.7">9</text>
<text x="160.6" y="39.1">8</text>
<text x="229.6" y="38.8" transform="rotate(-90 229.6 38.8)">3</text>
<text x="235.5" y="41.7">1</text>
<text x="71.7" y="44.2">5</text>
<text x="89.5" y="44.2">2</text>
<text x="106" y="46.7">5</text>
<text x="115.3" y="43.9" transform="rotate(-90 115.3 43.9)">3</text>
<text x="117.9" y="43.9" transform="rotate(-90 117.9 43.9)">1</text>
<text x="229.6" y="46.4" transform="rotate(-90 229.6 46.4)">2</text>
<text x="71.7" y="48">6</text>
<text x="71.7" y="50.5">7</text>
<text x="71.7" y="53.1">8</text>
<text x="88.9" y="51.8">20</text>
<text x="88.9" y="49.3">23</text>
<text x="106" y="51.8">8</text>
<text x="125.7" y="53.1">13</text>
<text x="125.7" y="50.5">14</text>
<text x="125.7" y="48">16</text>
<text x="165.1" y="53.1">12</text>
<text x="23.9" y="54" transform="rotate(-90 23.9 54)">5</text>
<text x="26.4" y="54.7" transform="rotate(-90 26.4 54.7)">36</text>
<text x="29" y="54.7" transform="rotate(-90 29 54.7)">15</text>
<text x="31.5" y="54.7" transform="rotate(-90 31.5 54.7)">26</text>
<text x="38.7" y="56.9">1</text>
<text x="38.7" y="59.4">2</text>
<text x="71.1" y="56.9">10</text>
<text x="71.1" y="59.4">11</text>
<text x="88.9" y="54.4">19</text>
<text x="88.9" y="56.9">21</text>
<text x="88.9" y="59.4">22</text>
<text x="106" y="56.9">4</text>
<text x="106" y="54.4">7</text>
<text x="125.7" y="55.6">12</text>
<text x="165.1" y="58.2">13</text>
<text x="177.8" y="55.6">14</text>
<text x="38.7" y="62">3</text>
<text x="38.7" y="64.5">4</text>
<text x="71.1" y="62">13</text>
<text x="71.1" y="64.5">14</text>
<text x="89.5" y="64.5">9</text>
<text x="106" y="62">6</text>
<text x="106" y="64.5">9</text>
<text x="125.7" y="60.7">10</text>
<text x="125.7" y="63.2">11</text>
<text x="38.7" y="67.1">7</text>
<text x="38.7" y="69.6">8</text>
<text x="71.1" y="67.1">15</text>
<text x="71.1" y="69.6">16</text>
<text x="125.7" y="68.3">15</text>
<text x="220.7" y="69.3" transform="rotate(-90 220.7 69.3)">8</text>
<text x="255.3" y="70.9">TN</text>
<text x="38.1" y="74.7">10</text>
<text x="38.7" y="72.1">9</text>
<text x="71.1" y="72.1">17</text>
<text x="71.1" y="74.7">18</text>
<text x="116.6" y="74.4" transform="rotate(-90 116.6 74.4)">2</text>
<text x="211.4" y="75.9">5</text>
<text x="256" y="73.4">T</text>
<text x="38.1" y="83.6">13</text>
<text x="71.7" y="78.5">3</text>
<text x="81" y="83.9" transform="rotate(-90 81 83.9)">12</text>
<text x="160.6" y="81">3</text>
<text x="173.3" y="83.6">1</text>
<text x="211.4" y="78.5">2</text>
<text x="211.4" y="83.6">3</text>
<text x="211.4" y="81">6</text>
<text x="229.2" y="78.5">1</text>
<text x="229.2" y="81">7</text>
<text x="255.8" y="78.5">R</text>
<text x="255.8" y="81">S</text>
<text x="38.1" y="86.1">14</text>
<text x="38.1" y="88.6">17</text>
<text x="160.6" y="86.1">2</text>
<text x="38.1" y="91.2">18</text>
<text x="220.7" y="92.1" transform="rotate(-90 220.7 92.1)">4</text>
<text x="119.9" y="98.8">3</text>
<text x="132.6" y="101.3">1</text>
<text x="145.8" y="101.7" transform="rotate(-90 145.8 101.7)">1</text>
<text x="160.6" y="100.1">5</text>
<text x="119.9" y="103.9">2</text>
<text x="149.2" y="103.9">2</text>
<text x="160.6" y="105.2">6</text>
<text x="173.3" y="102.6">7</text>
<text x="145.8" y="108" transform="rotate(-90 145.8 108)">3</text>
<text x="119.9" y="117.9">5</text>
<text x="145.8" y="114.4" transform="rotate(-90 145.8 114.4)">4</text>
<text x="149.2" y="116.6">5</text>
<text x="160" y="119.1">12</text>
<text x="33.3" y="124.1">R/~{W}</text>
<text x="63.6" y="125.4">~{WR_OPL}</text>
<text x="119.9" y="122.9">6</text>
<text x="132.6" y="120.4">7</text>
<text x="145.8" y="120.7" transform="rotate(-90 145.8 120.7)">6</text>
<text x="160" y="124.2">13</text>
<text x="172.7" y="121.7">14</text>
<text x="31.6" y="129.1">~{RESET}</text>
<text x="34.2" y="126.6">~{IRQ}</text>
<text x="38.1" y="130.6">31</text>
<text x="66" y="130.6">1</text>
<text x="252.5" y="130.2" transform="rotate(-90 252.5 130.2)">6</text>
<text x="38.1" y="133.1">32</text>
<text x="38.1" y="135.6">37</text>
<text x="66" y="133.1">2</text>
<text x="243.1" y="136.9">1</text>
<text x="23.9" y="142.9" transform="rotate(-90 23.9 142.9)">6</text>
<text x="26.4" y="143.6" transform="rotate(-90 26.4 143.6)">16</text>
<text x="29" y="143.6" transform="rotate(-90 29 143.6)">25</text>
<text x="31.5" y="143.6" transform="rotate(-90 31.5 143.6)">35</text>
<text x="38.1" y="138.2">38</text>
<text x="160" y="138.2">10</text>
<text x="160.6" y="143.3">9</text>
<text x="173.3" y="140.7">8</text>
<text x="243.1" y="139.4">3</text>
<text x="243.1" y="142">4</text>
<text x="260.9" y="139.4">5</text>
<text x="260.9" y="142">8</text>
<text x="269.2" y="142">1</text>
<text x="269.2" y="139.4">2</text>
<text x="243.1" y="144.5">2</text>
<text x="252.5" y="153.1" transform="rotate(-90 252.5 153.1)">7</text>
<text x="23.9" y="170.3" transform="rotate(-90 23.9 170.3)">4</text>
<text x="35.3" y="170.3" transform="rotate(-90 35.3 170.3)">4</text>
<text x="23.9" y="182.3" transform="rotate(-90 23.9 182.3)">11</text>
<text x="35.3" y="182.3" transform="rotate(-90 35.3 182.3)">11</text>
</g>
<g font-size="1.8" fill="#0f0f0f">
<text x="68.6" y="41.6">A0</text>
<text x="261.6" y="41.6">SPEAKER_SHUTDOWN</text>
<text x="68.6" y="44.1">A1</text>
<text x="94" y="44.1">~{IRQ_OPL}</text>
<text x="63.8" y="50.5">~{RD_OPL}</text>
<text x="63.8" y="53">~{CS_OPL}</text>
<text x="38.1" y="78.5">11 A0</text>
<text x="38.1" y="81">12 A1</text>
<text x="38.1" y="93.7">19 A6</text>
<text x="38.1" y="96.3">20 A7</text>
<text x="38.1" y="98.8">21 A8</text>
<text x="38.1" y="101.3">22 A9</text>
<text x="137.2" y="101.3">CH1</text>
<text x="38.1" y="103.9">23 A10</text>
<text x="38.1" y="106.4">24 A11</text>
<text x="38.1" y="109">27 A12</text>
<text x="38.1" y="111.5">28 A13</text>
<text x="63.8" y="110.1">~{CS_OPL}</text>
<text x="67.4" y="112.7">A10</text>
<text x="38.1" y="116.6">30 A15</text>
<text x="38.1" y="114">29 A14</text>
<text x="68.6" y="115.2">A9</text>
<text x="68.6" y="117.8">A8</text>
<text x="88.9" y="117.8">R/~{W}</text>
<text x="88.9" y="115.2">CLK</text>
<text x="38.1" y="120.4">33 CLK</text>
<text x="38.1" y="122.9">34 R/~{W}</text>
<text x="38.1" y="125.5">40 ~{IRQ_OPL}</text>
<text x="68.6" y="122.8">A6</text>
<text x="68.6" y="120.3">A7</text>
<text x="88.9" y="120.3">A15</text>
<text x="88.9" y="122.8">A14</text>
<text x="88.9" y="125.4">A13</text>
<text x="137.2" y="120.3">CH2</text>
<text x="38.1" y="128">39 ~{RESET}</text>
<text x="88.9" y="127.9">A12</text>
<text x="88.9" y="130.5">A11</text>
<text x="88.9" y="133">~{RD_OPL}</text>
<text x="222.8" y="136.8">SPEAKER_SHUTDOWN 1</text>
</g>
<g font-size="1.8" fill="#0000c2">
<text x="94" y="36.3">~{IRQ}</text>
<text x="94" y="38.3">Pullup</text>
<text x="94" y="40.4">CPU</text>
<text x="98.4" y="36.3">is</text>
<text x="99" y="40.4">board.</text>
<text x="101.2" y="36.3">open</text>
<text x="101.2" y="38.3">is</text>
<text x="104" y="38.3">with</text>
<text x="106.9" y="36.3">drain.</text>
<text x="109" y="38.3">the</text>
<text x="260.3" y="57.9">Pulldown</text>
<text x="260.3" y="59.9">headphone</text>
<text x="270" y="57.9">if</text>
<text x="271.7" y="59.9">jack</text>
<text x="272.5" y="57.9">the</text>
<text x="260.3" y="62">is</text>
<text x="263.2" y="62">not</text>
<text x="267.3" y="62">populated</text>
<text x="260.3" y="88.4">T =</text>
<text x="265.2" y="88.4">Left</text>
<text x="260.3" y="90.4">R =</text>
<text x="260.3" y="92.5">S =</text>
<text x="265.5" y="92.5">GND</text>
<text x="265.5" y="90.4">Right</text>
</g>
<g font-size="1.8" fill="#989898">
<text x="251.4" y="55.5">R17</text>
<text x="251.6" y="58">10k</text>
</g>
<g font-size="1.4" fill="#a90000">
<text x="78.5" y="107.8" transform="rotate(-90 78.5 107.8)">20</text>
<text x="81" y="107.3" transform="rotate(-90 81 107.3)">7</text>
<text x="71.3" y="112.8">18</text>
<text x="71.3" y="110.2">19</text>
<text x="71.3" y="117.9">16</text>
<text x="71.3" y="115.3">17</text>
<text x="87" y="115.3">1</text>
<text x="87" y="117.9">2</text>
<text x="71.3" y="125.5">11</text>
<text x="71.3" y="122.9">14</text>
<text x="71.3" y="120.4">15</text>
<text x="87" y="120.4">3</text>
<text x="87" y="122.9">4</text>
<text x="87" y="125.5">5</text>
<text x="71.3" y="130.6">13</text>
<text x="87" y="128">6</text>
<text x="87" y="130.6">8</text>
<text x="71.3" y="133.1">12</text>
<text x="87" y="133.1">9</text>
<text x="79.8" y="138.3" transform="rotate(-90 79.8 138.3)">10</text>
</g>
<g font-size="1.4" fill="#006464">
<text x="74.7" y="113.8">IO1</text>
<text x="74.7" y="111.2">IO0</text>
<text x="79.5" y="112.1" transform="rotate(-90 79.5 112.1)">VDD</text>
<text x="82" y="113.1" transform="rotate(-90 82 113.1)">VDD2</text>
<text x="74.7" y="118.8">IO3</text>
<text x="74.7" y="116.3">IO2</text>
<text x="81.6" y="116.3">IO14</text>
<text x="81.6" y="118.8">IO13</text>
<text x="74.7" y="123.9">IO5</text>
<text x="74.7" y="121.4">IO4</text>
<text x="81.6" y="121.4">IO12</text>
<text x="81.6" y="123.9">IO11</text>
<text x="74.7" y="126.5">O6</text>
<text x="74.7" y="131.5">SCL</text>
<text x="81.6" y="126.5">IO10</text>
<text x="82.6" y="129">IO9</text>
<text x="82.6" y="131.5">IO8</text>
<text x="74.7" y="134.1">SDA</text>
<text x="80.7" y="134.9" transform="rotate(-90 80.7 134.9)">GND</text>
<text x="83.1" y="134.1">O7</text>
</g>
</svg>
